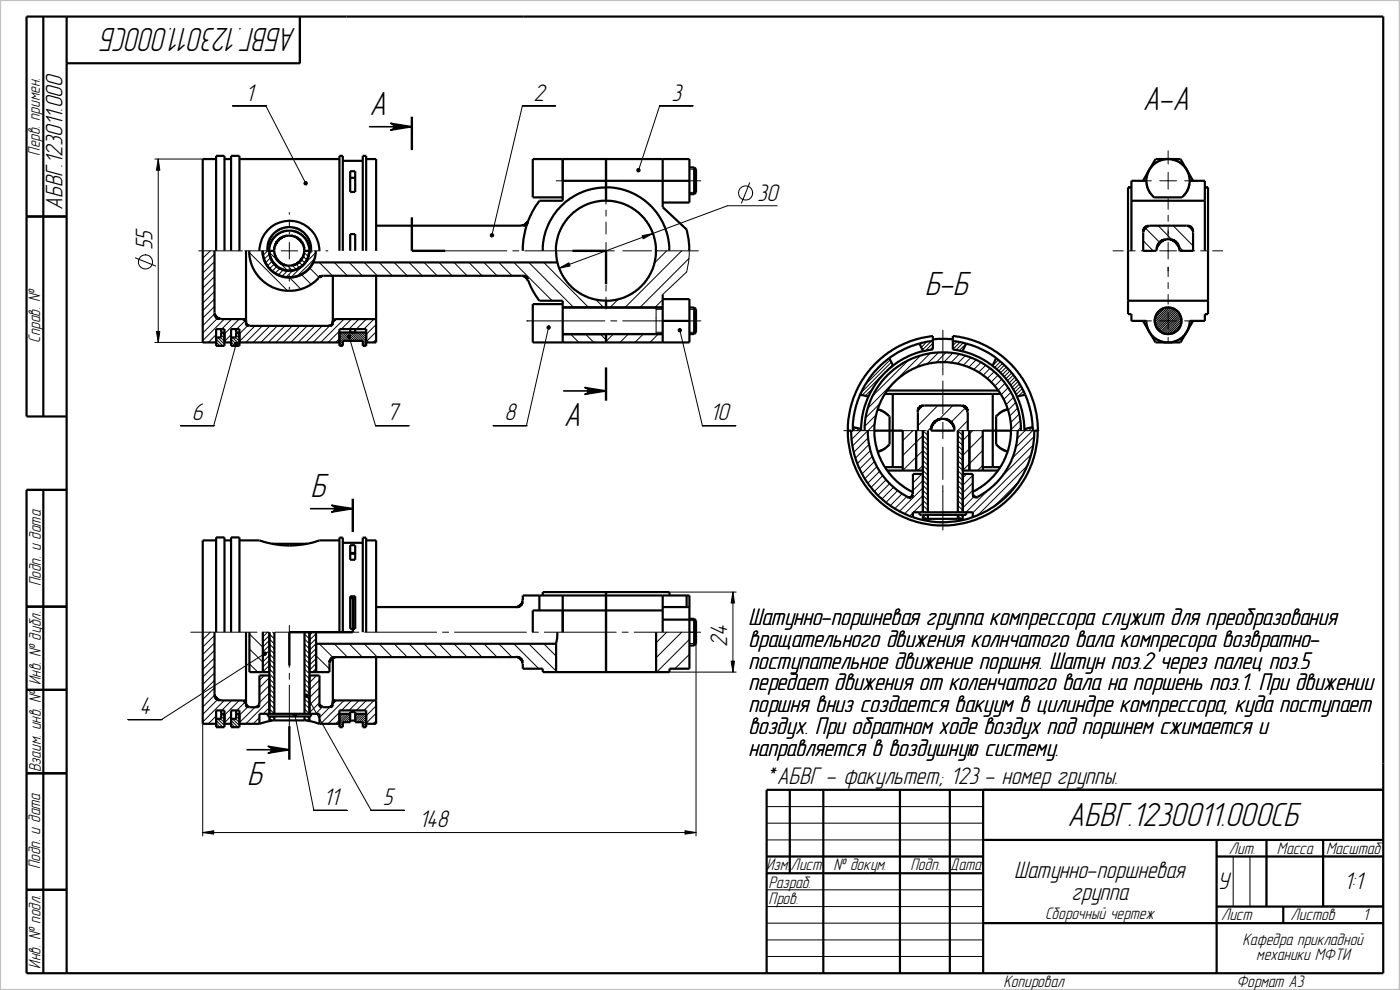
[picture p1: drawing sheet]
<svg xmlns="http://www.w3.org/2000/svg" width="297mm" height="210mm" viewBox="0 0 297 210" stroke-linecap="round" stroke-linejoin="round" font-family="sans-serif">
<g fill="none" stroke="#000" stroke-width=".21">
<path d="M32.9 33.7h10.1M33.6 33.7v38.9M49.4 22.4h7M56.4 22.4h.1M56.4 22.4l8.5 16.5M110.8 22.4h.1M110.8 22.4h7.1M110.8 22.4l-6.4 27.5M118 38.4h13.4M132.7 38.4h1.2M135.2 38.4h13.5M140 22.4h.1"/>
<path d="M140 22.4h7M140 22.4l-4.5 13.7M146.3 35.9h1.4M159 38.8l-1.7 4.3M241.4 38.4h2.9M246 38.4h3.6M247.8 32v2.8M247.8 36.6v3.5M251.3 38.4h2.9M28.7 54.7l4.3 1.7M42.2 53.2h9.2M44.6 53.2l-1.6 1.6"/>
<path d="M45.5 53.9l-2.5 2.5M45.5 55.5l-2.5 2.5M45.5 57.1l-2.5 2.5M45.5 58.7l-2.5 2.4M51.9 53.2h6M52.9 53.6l8.1 8.1M56.8 53.2l-1 .9M57.2 53.8l-1.2 1.2M57.2 53.6l3.8 3.8M57.4 54.7l-1.1 1.1M57.6 55.1l1.9 1.9M57.8 55.4l-1.1 1"/>
<path d="M57.8 53.2l.5 .4M58.2 56l-1 1M58.8 56.5l-1.1 1M59.4 56.9l-1 1.1M59.6 53.2h3.6M60.1 57.2l-1 1.1M61 57.4l-1.2 1.2M61 56.3l1 1.1M61.4 58.8l2.4 2.5M61.4 45.1v.4M61.4 46.7v1.3M61.4 49.3v.4"/>
<path d="M61.4 51.4v3.5M61.4 56.7v.4M61.4 58.4v1.2M62 56.3l.9 .9M62.1 57.4l-1.4 1.4M62.8 56l.8 .9M63.5 55.6l.7 .8M64 58.3l2 2M64 56.6l-2.3 2.2M64.3 54.4l.9 .8M64.6 53.6l.8 .9M64.9 53.2h.4"/>
<path d="M65.2 53.2l.4 .4M65.7 56.9l2 2M66.3 53.2l-.7 .7M66.6 53.2h1.3M66.8 54.8l-3.8 3.8M67.1 53.5l-2.4 2.3-.7-.7M67.7 55.7l2.8 2.8M69.1 53.2h.5M70.9 55.7l2.8 2.8M74.1 55.7l2.8 2.8M77.3 55.7l2.8 2.8M80.4 55.7l2.8 2.8"/>
<path d="M83.6 55.7l2.8 2.8M86.8 55.7l2.8 2.8M90 55.7l2.8 2.8M93.1 55.7l2.8 2.8M93.9 53.2h13.6M96.3 55.7l2.8 2.8M99.5 55.7l2.8 2.8M102.7 55.7l2.8 2.8M105.8 55.7l2.8 2.8M108.8 53.2h1.3M109 55.7l8.1 8.1M111.3 53.2h13.8"/>
<path d="M112.2 55.7l9.5 9.5M115.4 55.7l9.4 9.5M126.8 53.2h3.5M128.6 42.6a10.6 10.6 0 0 1 10.1 7.6M128.6 40.8v2.5M128.6 44.6v1.2M128.6 47.1v2.6M128.6 51.4v3.5M128.6 56.7v2.5M132.1 53.2h6.1M139 53.2h9.2M141.4 53.2l-2.5 2.6"/>
<path d="M144.6 53.2l-12 12M146.2 54.8l-10.4 10.4M146.3 53.2l-.2 2.4-.4 2.1-5.1 4.8M146.3 40.8h1.4M164.9 43.6h-10.6l-35.7 13.3M236.1 53.2h2.2M239.6 53.2h1.2M242.1 53.2h2.2M242.5 51.1l2.1 2.1M242.9 48.3l3.1 3.1M245.7 47.9l3 3M246 53.2h3.6"/>
<path d="M247.8 41.9v2.5M247.8 45.7v1.2M247.8 48.2v2.6M247.8 51.4v3.5M247.8 56.7v2M247.8 59.9v1.3M248.9 47.9l4.2 4.3M250.1 52.4l.9 .8M251.3 53.2h2.1M252.1 48l1 .9M254.7 53.2h1.3M257.3 53.2h2.1"/>
<path d="M32.9 72.6h10.1M45.5 60.2l-2.5 2.5M45.5 61.8l-2.5 2.5M45.5 63.4l-2.5 2.5M45.5 65l-2.5 2.5M45.5 66.6l-2.5 2.5M45.8 71l-1.6 1.6M45.8 72.6h.1M45.8 73.2l.2 .2M45.8 72.6l.9 .8M45.8 71.9l1.5 1.5M46.1 71.6l1.5 1.4"/>
<path d="M46.2 67.5l-3.2 3.2M46.8 71.6l.8 .8M46.9 71.1l.7 .7M47 70.5l.6 .6M47.6 67.7l-4.6 4.6M49 71l-1.4 1.4M49 72.6h.1M49 73.2l.2 .2M49 72.6l.8 .8M49 71.9l1.5 1.5M49.1 67.7l-2.1 2.1M49.3 71.6l1.5 1.4"/>
<path d="M50 71.6l.8 .8M50.1 71.1l.7 .7M50.1 72.9l-4.8 17.4M50.2 70.5l.6 .6M50.8 67.7l-3.2 3.1M52.1 68l-1.9 1.8M52.6 69l-1.8 1.8M54.1 69.1l-3.3 3.3M55.7 69.1l-3.5 3.5M57.3 69.1l-3.6 3.5M58.8 69.1l-3.5 3.5M60.5 69.1l-3.6 3.5"/>
<path d="M61.4 60.9v.4M62 69.1l-3.5 3.5M63.6 69.1l-3.5 3.5M65.2 69.1l-3.5 3.5M66.8 69.1l-3.6 3.5M68.4 69.1l-3.5 3.5M70 69.1l-3.6 3.5M71.4 67.7l-.8 .8M72 70.2l-2.4 2.4M72 71.8l-.8 .8M72 73.1l.2 .3M72 72.7l.7 .7"/>
<path d="M72 72.2l.7 .7M72 71.8l.7 .7M72 71.3l1 1M72 70.9l1.4 1.4M72.1 70.5l1.8 1.8M72.6 70.5l1.7 1.8M73 67.7l-5 4.9M73 70.5l1.8 1.8M73.5 70.5l1.8 1.8M74 70.5l1.7 1.8M74 71.4l5.7 18.9M74.4 70.5l1.8 1.8"/>
<path d="M74.5 67.7l-2.1 2.1M74.8 70.5l1.8 1.8M75.3 70.5l2.4 2.4M75.8 70.5l1.9 1.9M76.2 67.7l-2.2 2.1M76.2 70.5l1.5 1.5M76.7 70.5l1 1M77 73.1l.2 .3M77 72.6l.7 .7M77.1 70.5l.6 .6M77.6 70.5l.1 .1M77.7 67.7l-2.1 2.1"/>
<path d="M79.3 67.7l-2.1 2.1M79.8 68.8l-2.1 2.2M79.8 70.4l-2.1 2.1M79.8 72l-.7 .6M111.8 68.1h.1M111.8 68.1h16.5M116.4 69.5l-4.7 20.8M119.4 72.4l.2 .2M121.1 70.9l1.7 1.7M124.2 70.9l1.8 1.7M126.4 63.6l1.6 1.6M127.4 70.9l1.2 1.2"/>
<path d="M128.6 60.5v1.3M128.6 63v2.6M129.6 68.1h1.3M130.1 70.9l-1.5 1.5M131.1 63.5l-1.7 1.7M132.1 68.1h16.6M133.3 70.9l-1.8 1.7M136.5 70.9l-1.8 1.7M139.2 65.2v5.7M139.2 70.5h1.4M139.2 65.6h1.4M139.7 70.9l-1.8 1.7"/>
<path d="M140.6 63.6l-1.7 1.6M144.2 70.1l4.8 20.2M146.3 70.5h1.4M146.3 65.6h1.4M186.9 77.4l-.8 .9M188.8 76.3l-5.2 5.2M189.1 76.8l-6.3 6.4M189.4 77.4l-6.5 6.4M192.7 76.4l-7.6 7.6M195.3 75.4l-11.2 11.3M195.6 72.8l-.4 .4M196.6 72.6l-1.1 1.1"/>
<path d="M197.4 74.9l-3.1 3.1M197.5 72.4l-1.8 1.8M197.9 72.8l-1.6 1.6M197.9 73.6l-.6 .7M199.1 74.8l-2.5 2.5M200 70.1v9.4M200.7 74.7l-2.1 2.2M202.2 74.8l-2 2M202.3 72.4l-.2 .2M203 72.5l-.9 .8M203.5 75.1l-1.8 1.9M203.7 72.6l-1.6 1.5"/>
<path d="M204.3 74.4l-.2 .1M204.3 72.7l-1.5 1.6M204.8 75.4l-1.7 1.8M205 72.9l-1.5 1.5M206 75.8l-1.7 1.7M207.1 76.3l-1.6 1.6M208.2 76.8l-1.6 1.6M209.1 77.5l-1.5 1.5M210.1 78.1l-1.5 1.5M210.9 78.8l-1.5 1.5M211.4 76l-.1 .1M211.8 79.6l-1.5 1.5"/>
<path d="M211.8 76.3l-1.2 1.3M212.3 76.7l-1.3 1.2M212.7 77.1l-1.2 1.2M213.1 77.4l-1.2 1.3M213.5 77.9l-1.2 1.2M213.9 78.2l-1.3 1.3M214.3 78.7l-1.3 1.2M214.7 79.1l-1.3 1.2M215 79.5l-1.3 1.3M215.3 80l-1.2 1.2M243.2 68.1h1.1M246 68.1h3.6"/>
<path d="M246.7 65.5l-1.5 1.4M247.2 65.3l-2.2 2.2M247.7 65.2l-2.7 2.7M247.8 62.5v2M247.8 66.3v3.5M247.8 71.6v1M248.1 65.2l-3.1 3.1M248.4 65.3l-3.3 3.4M248.8 65.4l-3.6 3.6M249 65.5l-3.8 3.8M249.3 65.6l-3.9 3.9M249.5 65.8l-4 4"/>
<path d="M249.7 66l-4 4M249.9 66.2l-4 3.9M250.1 66.4l-3.9 4M250.3 66.6l-3.9 3.9M250.3 69.3l-1.2 1.3M250.4 66.9l-3.8 3.7M250.5 67.2l-3.6 3.5M250.6 67.5l-3.3 3.3M250.6 68.7l-2.1 2.1M250.6 67.9l-3 3M250.6 68.2l-2.6 2.7M251.3 68.1h1.1"/>
<path d="M38.3 90.3h7M45.3 90.3h.1M79.7 90.3h.1M79.7 90.3h7M104.6 90.3h7.1M111.7 90.3h.1M149 90.3h.1M149 90.3h7.1M179 91.4h9.4M181.6 90.8l-1 .9M182.2 90.9l-.4 .5M182.7 91.2l-2 2"/>
<path d="M184.1 91.4l-3.3 3.2M184.2 92.9l-3.1 3M184.3 84l-.1 .1M184.4 94.3l-2.9 2.9M184.7 95.5l-2.8 2.8M185.1 96.8l-2.7 2.7M185.3 82.3l-1.7 1.6M185.5 97.9l-2.6 2.6M185.6 89.9l-1.5 1.5M185.9 88l-2.5 2.5M186.1 99l-2.6 2.6M186.6 99.9l-2.5 2.6"/>
<path d="M186.7 85.6l-3.1 3.1M189.7 91.4h6.8M193.7 91.4l-2.2 2.1M195.7 86.1l-.9 1M195.8 95.6l-4.3 4.2M195.8 98.8l-1.1 1M195.8 91.4l1 1M195.8 93.4l1 1.1M195.8 94.5l1 1M195.8 95.5l1 1.1M195.8 96.6l1 1.1M195.8 97.7l1 1"/>
<path d="M195.8 98.7l1 1.1M195.8 99.8l1 1M196.8 93.4l-1-1-4.3 4.2M197.7 90.5l-.9 .9M198.2 91.4h3.6M199 86l-4.3 4.3M200 80.8v7M200 89.6v3.5M200 94.9v6.8M202.1 86l-2.9 3M203.2 99.8l1.1 1.1M203.2 93.5l1.1 1"/>
<path d="M203.2 94.5l1.1 1.1M203.2 95.6l1.1 1M203.2 96.6l1.1 1.1M203.2 97.7l1.1 1.1M203.2 98.8l1.1 1M203.5 91.4h6.6M204.9 86.4l-3.1 3.2M205.3 89.2l-2.1 2.2 1.1 1M206.4 91.4l-2.1 2-1.1-1M208.5 98.7l-1.1 1.1M208.5 95.5l-4.2 4.3M208.5 92.4l-4.2 4.2"/>
<path d="M211.3 91.4h9.1M212.6 80.4l-1.6 1.5M213.2 81.3l-1.4 1.5M213.9 82.2l-1.5 1.5M214.5 83.2l-1.6 1.6M215.1 84.2l-1.7 1.7M215.5 85.3l-1.6 1.7M215.7 80.4l-1.3 1.3M215.9 86.5l-1.7 1.8M216 80.9l-1.3 1.3M216.2 87.8l-1.8 1.9M216.3 81.4l-1.3 1.3"/>
<path d="M216.5 89.2l-2 1.9M216.6 90.6l-.7 .8M216.6 81.9l-1.3 1.3M216.9 82.4l-1.3 1.3M217.2 82.9l-1.2 1.2M217.4 83.5l-.4 .3M217.9 90.9l-2 2.1M218 98.8l-10.6 10.5M218.8 96.4l-12.4 12.4M219 90.6l-.7 .8M219.1 91.4l-3.6 3.5M219.1 91.3v.1"/>
<path d="M219.2 94.4l-6.3 6.3M219.4 92.6l-4.6 4.6M187.3 100.9l-2.5 2.5M188 101.8l-2.5 2.5M188.8 102.6l-2.5 2.5M189.6 103.3l-2.5 2.6M190.5 104.1l-2.5 2.5M191.4 104.7l-2.6 2.6M192.4 105.3l-2.6 2.6M193.7 108.8l-.7 .7M194 100.5l-.3 .4M195.6 100.5l-1.9 1.9"/>
<path d="M195.8 108.3l-.4 .4M195.8 106.7l-2 2M195.8 105.1l-3.9 3.9M195.8 103.5l-5 5M195.8 101.9l-2.1 2.2M195.8 100.8l1 1.1M195.8 101.9l1 1.1M195.8 103l1 1M195.8 104l1 1.1M195.8 105.1l1 1M195.8 106.1l1 1.1M195.8 107.2l1 1"/>
<path d="M195.8 108.2l.4 .5M195.8 109.4l.7 .7M196.7 109.2l.1 .1M200 103v9.4M203.2 108.3l.4 .4M203.2 100.9l1.1 1M203.2 101.9l1.1 1.1M203.2 103l1.1 1.1M203.2 104.1l1.1 1M203.2 105.1l1.1 1.1M203.2 106.2l1.1 1M203.2 107.2l1.1 1.1"/>
<path d="M203.2 109.3l.7 .8M205.1 100.5l-.8 .9M206.4 104l-2.1 2.1M206.4 102.4l-2.1 2.2M206.4 100.8l-2.1 2.2M206.6 105.4l-2.3 2.3M209.4 104.2l-4.5 4.5M216.2 102.2l-5.3 5.3M40.5 134.1h14M44.6 134.1l-1.6 1.6M45.5 139.6l-2.5 2.4M45.5 138l-2.5 2.5"/>
<path d="M45.5 136.4l-2.5 2.5M45.5 134.8l-2.5 2.5M52.9 137.7l2.9 2.7 1.3-1.4M52.9 134.5l2.9 2.7 1.3-1.4M55.7 134.1h1.4M55.8 134.1v8.5M56.2 138.6l-22 14.1M56.8 134.1l-1 1M57.1 134.8l-1.3 1.4M57.1 136.9l-1.3 1.4M57.1 138l-1.3 1.4M57.1 135.6l1.1 1"/>
<path d="M57.1 136.6l1.1 1.1M57.1 137.7l1.1 1M57.1 138.7l1.1 1.1M57.1 139.8l1.1 1M57.1 134.5l1.1 1.1M57.8 134.1l.4 .4M58.3 134.1h15.3M61.4 132.7v8.9M64.6 134.5l1.1 1.1M64.6 135.6l1.1 1M64.6 136.6l1.1 1.1M64.6 137.7l1.1 1"/>
<path d="M64.6 138.7l1.1 1.1M64.6 139.8l1.1 1M65.2 134.1l.5 .4M66.3 134.1l-.6 .6M67.1 138.6l-1.4 1.4M67.1 135.5l-1.4 1.4M67.1 139.1l2.8 2.8M67.1 134.4l-1.4 1.4M67.1 136.5l-1.4 1.4M67.1 137.6l-1.4 1.4M67.1 139.7l-1.4 1.4M67.7 136.6l3 2.9"/>
<path d="M70.9 136.6l2.8 2.8M74.1 136.6l2.8 2.8M74.8 134.1h1.3M77.3 136.6l2.8 2.8M77.4 134.1h15.2M80.4 136.6l2.8 2.8M83.6 136.6l2.8 2.8M86.8 136.6l2.8 2.8M90 136.6l2.8 2.8M93.1 136.6l2.8 2.8M93.9 134.1h1.3M96.3 136.6l2.8 2.8"/>
<path d="M96.4 134.1h15.3M99.5 136.6l2.8 2.8M102.7 136.6l2.8 2.8M105.8 136.6l2.8 2.8M109 136.6l5.3 5.3M112.2 136.6l5.8 5.8M112.9 134.1h1.3M115.4 136.6l2.6 2.6M115.5 134.1h15.2M132 134.1h1.3M134.5 134.1h14.1M141.4 134.1l-2.2 2.3"/>
<path d="M142 125.6h14.2M144.6 134.1l-5.4 5.4M146.3 135.6l-7 7M146.3 138.8l-3.1 3.1M146.3 136.5h1.4v40.8M146.3 131.7h1.4M155.5 125.6v17M27.2 152.7h7M34.2 152.7h.1M43 153.5v23.8M45.5 147.5l-2.5 2.5M45.5 145.9l-2.5 2.5"/>
<path d="M45.5 144.3l-2.5 2.5M45.5 142.7l-2.5 2.5M45.5 141.1l-2.5 2.5M45.8 153.5h.1M45.8 151.9l-1.6 1.6M45.8 154.1l.2 .2M45.8 153.5l.9 .8M45.8 152.8l1.5 1.5M46.1 152.5l1.5 1.4M46.2 148.4l-3.2 3.2M46.8 152.5l.8 .8M46.9 152l.7 .7"/>
<path d="M47 151.4l.6 .6M47.6 148.6l-4.6 4.6M49 153.5h.1M49 151.9l-1.4 1.4M49 154.1l.2 .2M49 153.5l.8 .8M49 152.8l1.5 1.5M49.1 148.6l-2.1 2.1M49.3 152.5l1.5 1.4M50.1 152l.7 .7M50.2 151.4l.6 .6M50.8 148.6l-3.2 3.1"/>
<path d="M52.1 148.9l-1.9 1.8M52.6 149.9l-1.8 1.8M52.9 140.8l1.8 1.8M54.1 150l-3.3 3.3-.8-.8M55 152.2l-1.3 1.3M56 143.3l-1 1M57.1 150.1l-1.3 1.3M57.1 148.5l-4.9 5M57.1 146.9l-2.1 2.2M57.1 145.4l-2.1 2.1M57.1 143.8l-2.1 2.1M57.1 142.2l-.3 .4"/>
<path d="M57.1 140.1l-1.3 1.4M57.1 141.1l-1.3 1.4M57.1 144l1.1 1.1M57.1 145.1l1.1 1M57.1 140.8l1.1 1.1M57.1 141.9l1.1 1.1M57.1 143l1.1 1M57.1 146.1l1.1 1.1M57.1 147.2l1.1 1.1M57.1 148.3l1.1 1M57.1 149.3l1.1 1.1M57.1 150.4l1.1 1"/>
<path d="M57.1 151.4h.1M57.1 152.5l.4 .3M57.7 152l.5 .5M61.4 142.8v1.3M61.4 145.4v8.9M62.6 151.7l4 20.2M64.6 140.8l1.1 1.1M64.6 141.9l1.1 1.1M64.6 143l1.1 1M64.6 144l1.1 1.1M64.6 145.1l1.1 1M64.6 146.1l1.1 1.1"/>
<path d="M64.6 147.2l1.1 1.1M64.6 148.3l1.1 1M64.6 149.3l1.1 1.1M64.6 150.4l1 1M64.6 152.5l.3 .3M65 147.6l13.7 24.3M65.2 152l.5 .5M67.1 142.3l.3 .3M67.1 140.8l-1.4 1.4M67.1 141.8l-.8 .8M67.2 143.3l-1.5 1.5M67.8 149.1l-2.1 2.1"/>
<path d="M67.8 147.4l-2.1 2.2M67.8 145.9l-2.1 2.1M67.8 144.3l-2.1 2.1M68.4 150l-1.4 1.4M70 150l-2.2 2.2M71.4 148.6l-.8 .8M72 151.1l-2.4 2.4M72.4 151.4l-.4 .4M72.7 153.4l-.7 .7M72.7 153.8l-.4 .5M72.9 151.4l-.9 .9M73 148.6l-5 4.9"/>
<path d="M73.3 151.4l-2.1 2.1M73.8 151.4l-1.8 1.8M74.2 151.4l-2.2 2.2M74.3 153.2h.1M74.3 151.8l-1.4 1.4M74.3 152.2l-.9 1M74.3 152.7l-.5 .5M74.5 148.6l-2.1 2.1M75.6 151.4l-.2 .2M76 151.4l-.6 .7M76.2 148.6l-2.2 2.1M76.5 151.4l-1.1 1.2"/>
<path d="M77 151.4l-1.6 1.6M77.4 151.4l-1.8 1.8M77.7 151.6l-1.6 1.6M77.7 152.1l-1.2 1.1M77.7 152.5l-.7 .7M77.7 153l-.7 .7M77.7 153.9l-.4 .4M77.7 148.6l-2.1 2.1M79.3 148.6l-2.1 2.1M79.8 152.9l-.7 .6M79.8 151.3l-2.8 2.8M79.8 149.7l-2.1 2.1"/>
<path d="M110.9 141.6l.2 .3M142 142.6h14.2M43 176.6h104.7M66.6 171.9h.1M66.6 171.9h7M78.7 171.9h.1M78.7 171.9h7.1M162.6 171.1h46M162.6 174.6h46M162.6 178.2h46M208.5 167.6h84.9v10.5h-84.9zM162.6 188.8h46"/>
<path d="M162.6 192.3h46M162.6 199.4h46M208.6 195.8v-17.7h49.5v17.7h-95.5M261.6 181.7v10.6M265.2 181.7v10.6M280.7 181.7h-12.1v10.6h12.1v-10.6h12.7v10.5h-12.7M162.6 202.9h46"/>
<circle cx="30.9" cy="55.6" r="1.52"/>
<circle cx="158.2" cy="40.9" r="1.51"/>
</g>
<path d="M0 0h297v210h-297z" fill="none" stroke="#c0c0c0" stroke-width=".47"/>
<g fill="none" stroke="#000" stroke-width=".47">
<path d="M9.2 3.5v84.8M14.1 3.5v203M63.6 3.5v9.9h-49.5M45.8 33.7h-2.8v38.9h2.8M47.6 33.7h1.4M50.8 33.7h21.2M72.7 34.1h4.3M74.3 37.7h1.1M74.3 36.3h1.1v4.4h-1.1zM77.7 33.7h2.1v19.5M119.4 38.4v4.2h-5l-1.3 2.1-1 2.1-.6 1.9-.5 2.1-.1 2.4M119.4 38.4h26.9"/>
<path d="M119.4 33.7v4.7zM128.6 39.8l2.7 .2 2.3 .7 2.2 1.1 2.2 1.8 1.7 2 1.4 2.6 .6 2.2 .3 2.8M128.6 33.7v8.9M128.6 39.8l-2.4 .2-2.3 .6-2.8 1.4-2.1 1.7-1.6 2-1.4 2.8-.7 2.4-.2 2.3M140.6 33.7v10.2l5.1 4.8M146.3 35.5h1M147.3 35.5l.4 .4v4.9l-.4 .4M147.3 35.5v5.7M240 39.8h-.7v24M242.5 38.4l2.7-4.7h5.2l2.7 4.7M243.2 38.4h-3.2v4.2M244.3 35.3l1.3-1 1.8-.6 1.9 .3 1.5 .8 1 1.3 .6 1.8-.2 1.9-.9 1.6-.6 .5-5.9-.1-1-1.2-.6-1.8 .2-1.9z"/>
<path d="M252.4 38.4h3.2v4.2M255.6 39.8h.7v24M5.6 45.9h8.5M45.5 53.2l.1 13.6 .4 .6 .5 .2 5.2 .1 .3 .2 .2 .5M45.8 53.2v-20.1h1.8v20.1M49 53.2v-20.1h1.8v20.1M52.2 53.2v15.4l.2 .3 .5 .2h17l.5-.2 .2-.5M52.9 53.2v1.2l.5 1.8 .6 1.3 .9 1.2 1.1 1.1 1.1 .8 1.6 .7 1.2 .3 2.2 .1 2.3-.5 1.3-.7 1.2-.8 .9-.9 .6-.3h42.6l.9 .6 1.1 2.5 1.4 2.2h5v.7M55 53.2a6.4 6.4 0 0 1 6.4-6.4 6.4 6.4 0 0 1 6.4 6.4M55.7 53.2l.3 2 1 1.7 1.2 1 .9 .5 2 .5 1.5-.1 1.5-.6 1.6-1.3 .8-1.2h51.8l-.3-2.4M55.8 53.2v.9l.4 1.3 1.2 1.8 1.4 1 1.9 .6h1.6l1.1-.3 .9-.5 1.1-.8 1.1-1.8 .4-1.3 .1-.9M56.8 53.2h1.4"/>
<path d="M57.1 53.2l.2-1.5 .7-1.2 1.4-1.1 1.4-.5 1.8 .2 1.5 .8 .6 .6 .5 .9 .3 .6 .2 1.2M57.1 53.2l.3 1.4 .8 1.4 1.1 .9 1.5 .5 1.6-.1 1.1-.4 .7-.6 1.1-1.5 .3-1.6M58.2 53.2l.1-.9 .5-1 .9-.9 1.1-.4 1.4 .1 1.3 .7 .8 1.1 .3 1.3h1.4v-.7l-.5-1.7-1.1-1.5-1.7-1-1.7-.1-1.7 .4-1.5 1.2-.9 1.7-.1 1.7M58.2 53.2l.1 .9 .5 1.1 1.1 .8 1 .3h1.3l1.4-.8 .7-1.2 .2-1.1M70.6 58.5v9.9M72 53.2v-20.1h.7v20.1M74.3 53.2v-3.5h1.1v3.5M77 53.2v-20.1h.7v20.1M79.8 58.5v9.2M112 46.9l-.5 .7-.8 .3h-30.9M118.2 55.7l.7 1.9 .9 1.6 1 1.2 1.1 1.1 1.5 1 1.4 .6 1.7 .5 2.1 .2M119.4 41.9h-6.4v-8.2h33.3v9.3h-5.7"/>
<path d="M128.6 42.6l2 .2 1.9 .5 1.7 .9 1.7 1.3 1.6 2 .9 1.7 .6 1.9 .2 2.1-.2 2-.6 1.9-1.2 2.3-1.6 1.8-1.4 1-1.7 .9-1.9 .5-2 .2M128.6 42.6l-2.1 .2-1.9 .5-1.7 .9-2 1.6-1.4 1.7-.8 1.7-.6 1.9-.2 2.1M145.7 48.6l.4 2.2 .2 2.4M146.3 41.2h1M240 42.6h15.6M240 42.6v10.6M243.9 47.9l-.9 .3-.5 .7v4.3h2.8M243.9 47.9h8.1l.9 .6 .3 .8M253.1 49.3v3.9h-2.8l-.2-.8-.3-.7-.7-.6-.9-.3h-1.2l-1 .6-.6 1v.8M255.6 42.6v10.6M45.8 69.8h1.8v3.6h-1.8zM46.9 69.8v.7"/>
<path d="M46.9 70.5h.7M46.9 70.5v1.1h-1.1M47.6 72.6h1.4M49 69.8h1.8v3.6h-1.8zM50.1 69.8v.7M50.1 70.5h.7M50.1 70.5v1.1h-1.1M50.8 72.6h21.2M71.3 67.7h8.5M71.3 67.7l-.4 .1-.3 .6M72 69.8h5.7v3.6h-.7v-1.1h-4.3v1.1h-.7zM72 70.5h5.7"/>
<path d="M74.3 69.8v.7M75.4 69.8v.7M79.8 67.7v4.9h-2.1M119.4 70.9h21.2M119.4 65.2h21.2M119.4 65.2h9.2M119.4 70.9h9.2M119.4 64.5v8.1M128.6 63.8v1.4M128.6 70.9v1.7M140.6 63.5h5.7v9.1h-33.3v-8.1h6.4M140.6 68.1h5.7"/>
<path d="M140.6 62.5v10.1M146.3 70.9h1M146.3 65.2h1M147.3 65.2l.4 .4v4.9l-.4 .4M147.3 65.2v5.7M188.7 76l-1.7 1.3-1.7 1.9-1.8 2.5-1 2M188.7 76l.8 1.6-1.3 1-1.6 1.7-1.3 1.9-1 1.9M195.8 74.5l-.7-1.6h-.2l-3 1.1-3.2 2M195.8 74.5l2.1-.4v-2.8l-3.5 .7-3.5 1.3-2.5 1.5-3 2.6-2.4 3.2-1.8 3.5-.9 2.8-.3 2.2-.1 2.3M195.8 74.5l-3 1-1.7 .9-1.7 1.2M197.9 72.3l-2.9 .6M197.9 72l1.1-.1 3.1 .1"/>
<path d="M202.1 72.3l2.9 .6M204.1 74.5l1.8 .5 2 .9 2.7 1.7M205 72.9l-.8 1.6-2.1-.4v-2.8l3.2 .5 3.9 1.6 3.5 2.2 2 1.9 1.2 1.3 1 1.4 1.2 2.2 1.3 3.2 .6 2.7 .2 3.1M205 72.9l3.2 1.2 1.5 .7 1.6 1.1M210.6 77.6l1.2 1.1 1.5 1.5 1.2 1.5 1.3 2.4M210.6 77.6l.7-1.6 1.3 1 1.3 1.3 1.5 1.8 1.4 2.2 .7 1.4M239.3 63.8v2.8h.7v1.5h3.2l.2 1.5 .8 1.4 1.4 1.1 1.6 .5 1.8-.1 1.3-.5 .7-.6 1-1.4 .3-.9 .1-1h3.2v-1.5h.7v-2.8M239.3 63.8h17M242.5 68.1l2.7 4.5h5.2l2.7-4.5M14.1 88.3h-8.5v-84.8h287.9v203h-287.9v-102.6h8.5M179.9 91.4l.1 2.2 .3 2.2 .9 2.8 1.8 3.5 2.4 3.1 3 2.6 2.5 1.5 1.8 .9 2.2 .6 3.9 .7 3.4-.1 2.4-.4 2.7-.8 3.5-1.8 3.1-2.5 2.6-2.9 1.9-3.5 1.2-3.5 .4-2.4 .2-2.2M179.9 91.4h.7v1.8l.4 2.3 1 3.3 1.2 2.3 1.2 1.8 2 2.3 2 1.7 2.6 1.7 2.7 1.1"/>
<path d="M180.9 90.6v.8M180.9 90.6l1.8 .4v.4M182.5 83.7l-1.1 3.4-.5 3.5M182.5 83.7l1.8 .4M183.4 91.4l.2-2.7 1.1-3.7 1.6-3 2-2.4 2.3-2 3-1.6 2.4-.8 3-.4 3.6 .1 3 .8 3.3 1.6 1.3 .9 1.6 1.4 1.9 2.4 1.6 3 1.1 3.7 .2 2.7M184.1 91.4l.1 1.9 .5 2.3 1.1 2.9 .8 1.5 1.2 1.6 2.4 2.3 2.5 1.6 .6-.1 .4-.6v-4.3h2.1M184.3 84.1l-1.1 3-.5 3.9M185.5 91.4l.1 2.1 .5 2 .5 1.6 .9 1.7 1.1 1.5 1.6 1.8 1.7 1.3 1.7 1M185.5 91.4h6v8.4M185.5 91.4l.2-2.7 .7-2.6 1.1-2.2 1.7-2.3 1.9-1.7 2.7-1.7 2-.8 3.1-.6 3.2 .2 3.1 .8 2.3 1.1 2.3 1.7 1.7 1.8 1 1.5 .9 1.7 .9 3.1 .2 2.7M186.2 86.9l1.4 .5 1.1 1M187.8 83.6h1.6"/>
<path d="M187.8 99.1h1.6M188.3 82.8h23.5M188.3 99.8h3.2M188.7 88.4v5.9l-1 .9-1.5 .6M189.4 83.6h21.2M189.4 99.1h2.1M189.4 83.6v15.5M191.5 99.8h4.3M194.4 91.4v8.4M194.7 87.5v3.9M195.8 91.4v17.3M196.8 91.4v17.3"/>
<path d="M198.1 89.7l1.2-.8 1.6 .1 1.1 .8 .4 .6 .1 1h-5l.2-1zM203.2 91.4v17.3M203.9 86h-8.1l-.9 .6-.2 .9M203.9 86.1l.9 .2 .5 .8v4.3M204.3 91.4v17.3M204.3 99.8h4.2M205.7 91.4v8.4M208.5 99.1h2.1M208.5 99.8h3.3M210.6 83.6v15.5M210.6 83.6h1.7M210.6 99.1h1.7"/>
<path d="M211.3 94.2l.9 .9 1.6 .7M213.8 86.8l-1.2 .4-1.3 1.1v6M214.5 91.4l-.2 2-.4 2.1-1.5 3.3-1.5 2.1-1.2 1.2-1.7 1.3-1.6 1M214.5 91.4h-6v8.4M215.9 91.4l-.1 2-.5 2.3-.8 2.2-.8 1.5-2.1 2.8-1.9 1.7-1.4 1a1.58 1.58 0 0 1-1.4 .6l-.4-.3-.1-.3v-4.4h-2.1M217.3 91v.4M217.5 83.7l1.2 3.6 .4 3.3M217.5 83.7l-1.8 .4 1.1 2.9 .4 2.3 .1 1.7M219.1 90.6l-1.8 .4M219.1 90.6v.8M220.2 91.4h-.7l-.3 2.8-.8 3.5-1.4 3-1.1 1.8-1.5 1.9-1.3 1.3-1.9 1.5-1.8 1.2-3.1 1.3M9.2 103.9v102.6"/>
<path d="M45.8 114.6h-2.8v38.9h2.8M47.6 114.6h1.4M50.8 114.6h4.3M55.1 114.7a19.5 19.5 0 0 0 12.6 0M57.7 115.4h7.4M67.7 114.6h4.3M72.7 115.1h4.3M74.3 117.5h1.1M74.3 117.3h1.1M74.3 115.7h1.1v3h-1.1zM77.7 114.6h2.1v19.5M192.7 105.5h.3"/>
<path d="M195.1 108.7v.5h.4h9.5v-.5M195.1 108.7h-1.4v1M195.1 108.7h9.9M196.1 109.2v.2h-.3v.7h1M196.8 109.2v.9M196.8 110.1h6.4M203.2 109.2v.9M203.9 109.2v.2h.4v.7h-1.1M205 108.7h1.4v1a19.4 19.4 0 0 1-12.7 0M207.3 105.5h-.2M5.6 128.7h8.5M45.5 134.1l.1 13.6 .4 .6 .5 .2 5.2 .1 .4 .3 .1 .4"/>
<path d="M45.8 134.1v-20.1h1.8v20.1M49 134.1v-20.1h1.8v20.1M52.2 134.1v15.2M52.9 134.1v8.5h4.2M55.8 134.1v8.5M57.1 134.1v17.3M58.2 134.1v17.3M64.6 134.1v17.3M65.7 134.1v17.3M67.1 134.1v8.5M67.1 136.6h50.9M70.6 139.6v9.7"/>
<path d="M72 134.1v-20.1h.7v20.1M74.3 126.9h1.1M74.3 126.5h1.1v6.9h-1.1zM77 134.1v-20.1h.7v20.1M79.8 128.8h30.1M79.8 139.4v9.2M114.4 126.3h31.3M114.4 126.3v3.2M114.4 126.3h-3.5v1.1l-.2 .8-.4 .4-.8 .2M118 136.6v6M118.2 134.1l-.2 2.5M119.4 126.3v3.2"/>
<path d="M119.4 129.5v4.6zM128.6 125.6h13.4v.7M128.6 125.6v17M128.6 125.6h-13.5v.7M139.2 134.1v8.5M140.6 129.5h-27.6v4.6M140.6 126.3v7.8M140.6 131.4h5.7M140.6 128.8h5.7M145.7 126.3h.6v15.6h-4.3v.7h-2.8M145.7 126.3v2.5M146.3 131.3h1"/>
<path d="M146.3 136.9h1M147.3 131.3l.4 .4v4.8l-.4 .4M147.3 131.3v5.6M5.6 146.3h8.5M45.8 150.7h1.8v3.6h-1.8zM46.9 150.7v.7M46.9 151.4v1.1h-1.1M46.9 151.4h.7M47.6 153.5h1.4M49 150.7h1.8v3.6h-1.8zM50.1 150.7v.7M50.1 151.4v1.1h-1.1"/>
<path d="M50.1 151.4h.7M50.8 153.5h4.2M54.6 149.9l-.2 .1M56.8 151.4v.6h9.2v-.6M56.8 151.4h-1.8v2.1M56.8 151.4h9.2M57.1 143.3h-2.1v6l-.2 .5-.5 .2h-1.6l-.3-.2-.2-.5M57.5 152v.1h-.4v.7h1.1M57.7 152.8l-2.7 .7M58.2 152v.8M58.2 152.8h6.4M64.6 152v.8"/>
<path d="M65.1 152.8l2.7 .7M65.3 152v.1h.4v.7h-1.1M65.7 142.6h4.2v-2.2l.2-.5 .8-.5h38.6h.4l.8 .6 .2 .5v1.4h4.2v.7h2.9M65.7 143.3h2.1v6.2l.2 .4 .5 .1M66 151.4h1.8v2.1M67.8 153.5h4.2M70.6 149.3l-.2 .5-.3 .2h-1.6M72 151.4h2.3M74.3 151.4v1.8h-1.6v1.1h-.7v-3.6h5.7v3.6h-.7v-1.1h-1.6v-1.8M74.3 152.9h1.1M74.3 151.4v-.4h1.1v.4M75.4 151.4h2.3"/>
<path d="M79.8 148.6h-8.8l-.3 .3-.1 .4M79.8 148.6v4.9h-2.1M118 142.6h10.6M128.6 142.6h10.6M5.6 164h8.5M167.6 167.6v17.7M174.7 167.6v38.9M190.9 167.6v38.9M201.5 167.6v38.9M208.6 167.6v38.9M208.6 178.2h84.9M258.1 178.2v28.3"/>
<path d="M268.7 178.2v14.1M280.7 178.2v14.1M293.5 167.6h-130.9v38.9M5.6 188.8h8.5M162.6 185.3h46M162.6 181.7h46M208.6 195.8h84.9M258.1 181.7h35.4M258.1 192.3h35.4M272.2 192.3v3.5"/>
<circle cx="247.8" cy="68" r="2.82"/>
<circle cx="247.8" cy="68" r="2.83"/>
</g>
<g fill="#000" stroke="#000" stroke-width=".21">
<path d="M33.6 33.7l.3 2.4h-.7zM118.6 56.9l2.1-1.1 .2 .6zM136.2 50l2.3-.5-2.1 1.2zM33.2 70.3h.7l-.3 2.3zM155.5 125.6l.3 2.3h-.7zM155.1 140.3h.7l-.3 2.3zM43 176.6l2.3-.4v.8zM145.3 176.2l2.4 .4-2.4 .4z"/>
<path d="M64.6 38.7a.36 .36 0 0 1 .5 0 .36 .36 0 0 1-.1 .5l-.1-.3 .1 .3h-.4z" fill-rule="evenodd"/>
<path d="M135.2 35.9a.36 .36 0 0 1 .6 .1 .36 .36 0 0 1-.5 .4l.2-.3-.2 .3-.2-.1z" fill-rule="evenodd"/>
<path d="M104.1 49.7a.36 .36 0 0 1 .6 .1 .36 .36 0 0 1-.4 .4l.1-.3-.1 .3h-.2z" fill-rule="evenodd"/>
<path d="M49.8 72.7l.4-.1-.1 .3 .1-.3a.37 .37 0 0 1 .3 .5 .37 .37 0 0 1-.6 .1 .37 .37 0 0 1-.1-.5z" fill-rule="evenodd"/>
<path d="M73.7 71.2l.3-.2v.4v-.4a.35 .35 0 0 1 .4 .4 .35 .35 0 0 1-.4 .3 .35 .35 0 0 1-.3-.5z" fill-rule="evenodd"/>
<path d="M116.1 69.3l.4-.2-.1 .4 .1-.4a.35 .35 0 0 1 .2 .5 .35 .35 0 0 1-.5 .2 .35 .35 0 0 1-.1-.5z" fill-rule="evenodd"/>
<path d="M143.9 69.8l.2-.1 .1 .4-.1-.4a.36 .36 0 0 1 .5 .4 .36 .36 0 0 1-.5 .3 .36 .36 0 0 1-.2-.6z" fill-rule="evenodd"/>
<path d="M56 138.3h.4l.1 .2-.3 .1 .3-.1a.37 .37 0 0 1-.2 .5 .37 .37 0 0 1-.5-.1 .37 .37 0 0 1 .2-.6z" fill-rule="evenodd"/>
<path d="M62.2 151.5l.3-.2 .1 .4-.1-.4a.37 .37 0 0 1 .4 .4 .37 .37 0 0 1-.5 .4 .37 .37 0 0 1-.2-.6z" fill-rule="evenodd"/>
<path d="M64.7 147.4l.2-.1 .1 .3-.1-.3a.37 .37 0 0 1 .5 .3 .37 .37 0 0 1-.5 .4 .37 .37 0 0 1-.2-.6z" fill-rule="evenodd"/>
</g>
<g fill="#000" stroke="#000" stroke-width=".34">
<path d="M82.9 26.2l4.5 .7-4.5 .7a.72 .72 0 0 0 .7-.7 .72 .72 0 0 0-.7-.7z" fill-rule="evenodd"/>
<path d="M124.1 82.2l4.5 .7-4.5 .8a.72 .72 0 0 0 .7-.8 .72 .72 0 0 0-.7-.7z" fill-rule="evenodd"/>
<path d="M70.4 107.2l4.4 .7-4.4 .7a.72 .72 0 0 0 .6-.7 .72 .72 0 0 0-.6-.7z" fill-rule="evenodd"/>
<path d="M56.9 158.3l4.5 .7-4.5 .8a.72 .72 0 0 0 .7-.8 .72 .72 0 0 0-.7-.7z" fill-rule="evenodd"/>
</g>
<path d="M78.4 26.9h9M119.6 82.9h9M65.9 107.9h8.9M52.4 159h9" fill="none" stroke="#000" stroke-width=".34"/>
<path d="M87.4 24.8v7M87.4 46.1v7.1h7M121.5 53.2h7M128.6 53.2v7.1M128.6 77.9v7.1M74.8 105.8v7.1M74.8 127v7.1h-13.4v7.1M61.4 154.1v7.1" fill="none" stroke="#000" stroke-width=".51"/>
<g font-size="7.2">
<text x="62.9" y="5.9" transform="rotate(-180 62.9 5.9)">АБВГ.123011.000СБ</text>
<text x="242.4" y="23.3">А-А</text>
<text x="78.4" y="24.3">А</text>
<text x="196.2" y="62.5">Б-Б</text>
<text x="119.6" y="90.4">А</text>
<text x="65.9" y="105.4">Б</text>
<text x="52.4" y="166.5">Б</text>
<text x="226.5" y="175.3">АБВГ.1230011.000СБ</text>
</g>
<g font-size="5.1">
<text x="52.1" y="21.3">1</text>
<text x="113.2" y="21.3">2</text>
<text x="142.5" y="21.3">3</text>
<text x="13.3" y="44.5" transform="rotate(-90 13.3 44.5)">АБВГ.123011.000</text>
<text x="160.6" y="42.5">30</text>
<text x="32.3" y="53.1" transform="rotate(-90 32.3 53.1)">55</text>
<text x="40.7" y="89.2">6</text>
<text x="82.1" y="89.2">7</text>
<text x="107" y="89.2">8</text>
<text x="150.7" y="89.2">10</text>
<text x="154.3" y="137.2" transform="rotate(-90 154.3 137.2)">24</text>
<text x="158.8" y="132.5">Шатунно-поршневая группа компрессора служит для преобразования</text>
<text x="158.8" y="137.2">вращательного движения колнчатого вала компресора возвратно-</text>
<text x="158.8" y="141.8">поступательное движение поршня. Шатун поз.2 через палец поз.5</text>
<text x="158.8" y="146.5">передает движения от коленчатого вала на поршень поз.1. При движении</text>
<text x="29.6" y="151.6">4</text>
<text x="158.8" y="151.1">поршня вниз создается вакуум в цилиндре компрессора, куда поступает</text>
<text x="158.8" y="155.8">воздух. При обратном ходе воздух под поршнем сжимается и</text>
<text x="158.8" y="160.4">направляется в воздушную систему.</text>
<text x="162.6" y="166.4">*АБВГ - факультет; 123 - номер группы.</text>
<text x="68.6" y="170.8">11</text>
<text x="81.2" y="170.8">5</text>
<text x="88.9" y="175.5">148</text>
<text x="215.1" y="186.4">Шатунно-поршневая</text>
<text x="227.3" y="191">группа</text>
<text x="258.3" y="188.6">У</text>
<text x="285.2" y="188.7">1:1</text>
</g>
<g font-size="3.6">
<text x="8.4" y="33.1" transform="rotate(-90 8.4 33.1)">Перв. примен.</text>
<text x="8.5" y="72.7" transform="rotate(-90 8.5 72.7)">Справ. №</text>
<text x="8.6" y="124.3" transform="rotate(-90 8.6 124.3)">Подп. и дата</text>
<text x="8.6" y="163.8" transform="rotate(-90 8.6 163.8)">Взаим. инв. № Инв. № дубл.</text>
<text x="8.6" y="184.4" transform="rotate(-90 8.6 184.4)">Подп. и дата</text>
<text x="162.6" y="184.7">Изм.Лист № докум.</text>
<text x="193.2" y="184.7">Подп. Дата</text>
<text x="260.7" y="181.1">Лит.</text>
<text x="270.9" y="181.1">Масса</text>
<text x="281.4" y="181.1">Масштаб</text>
<text x="163" y="188.4">Разраб.</text>
<text x="163.1" y="191.9">Пров.</text>
<text x="221.7" y="194.9">Сборочный чертеж</text>
<text x="259" y="195.1">Лист</text>
<text x="273.8" y="195.1">Листов</text>
<text x="289.1" y="195.1">1</text>
<text x="263.6" y="200.5">Кафедра прикладной</text>
<text x="266.5" y="203.8">механики МФТИ</text>
<text x="8.6" y="205.5" transform="rotate(-90 8.6 205.5)">Инв. № подл.</text>
<text x="212.9" y="209.5">Копировал</text>
<text x="262.3" y="209.5">Формат А3</text>
</g>
</svg>
